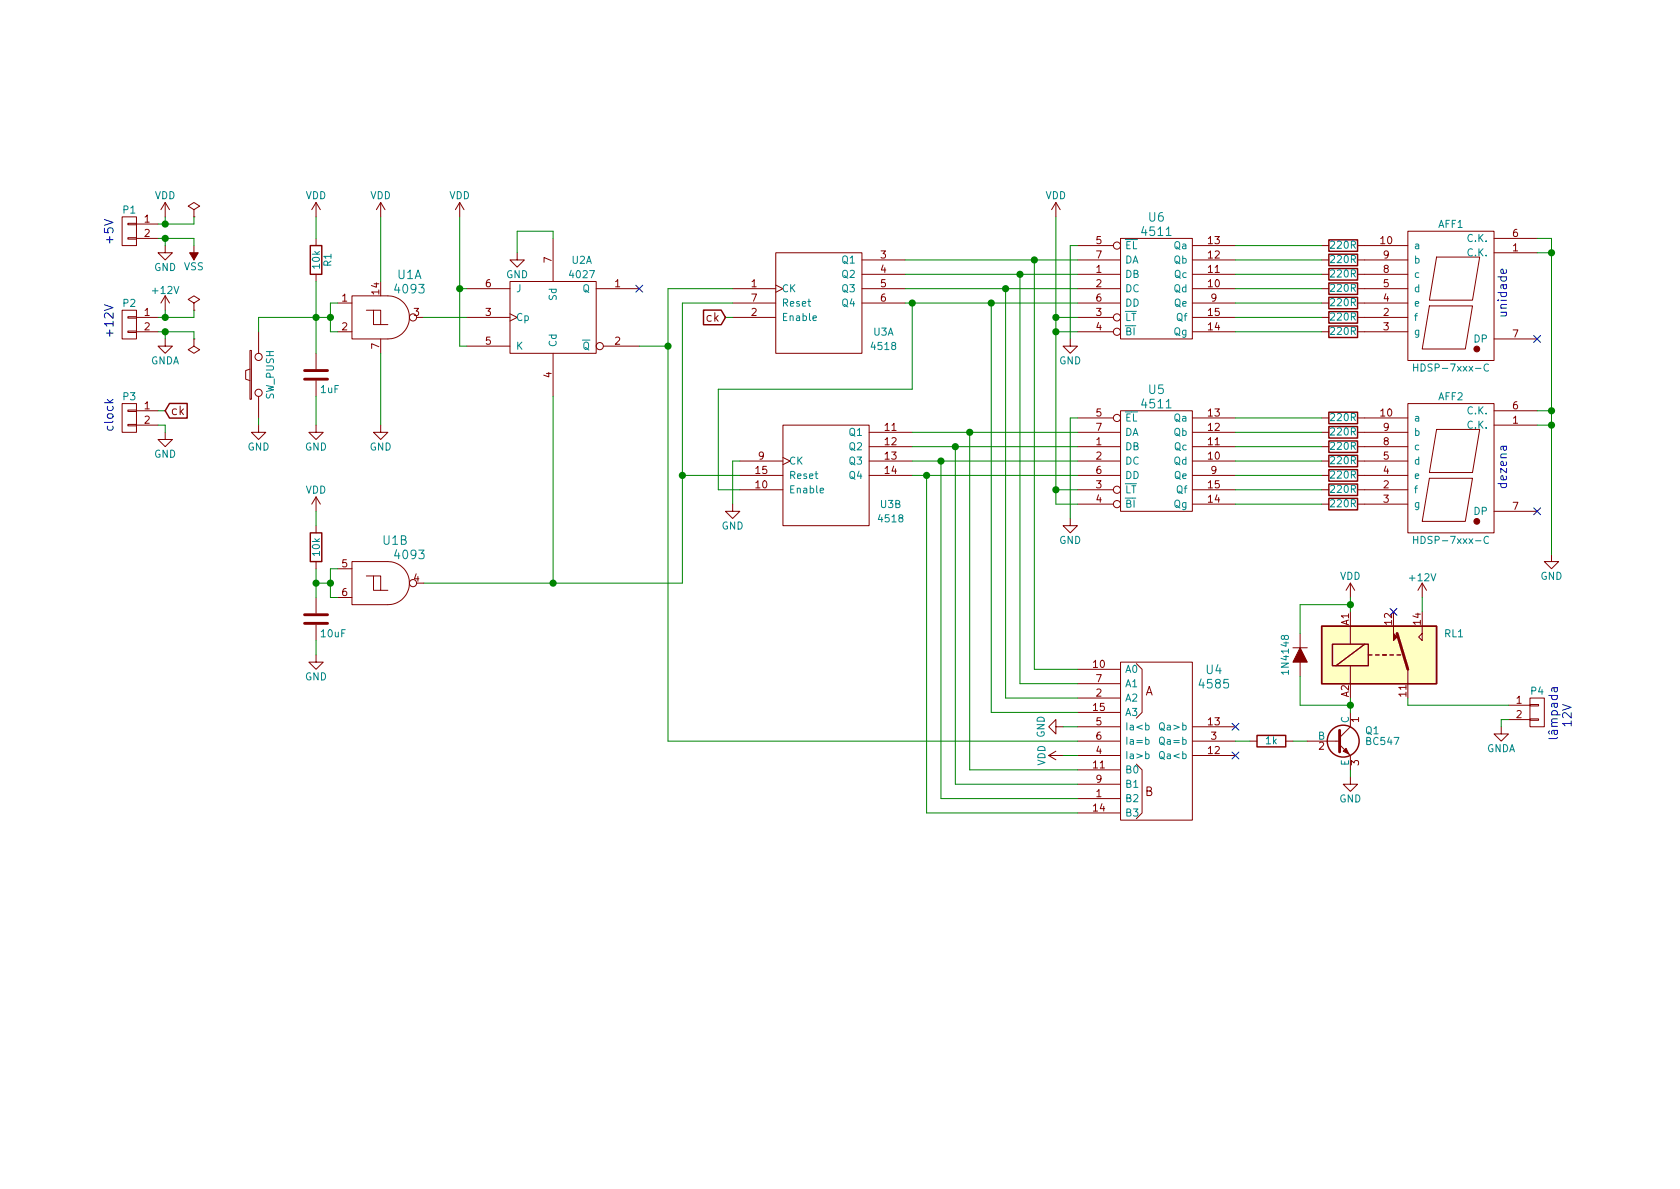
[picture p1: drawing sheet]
<svg xmlns="http://www.w3.org/2000/svg" width="297mm" height="210mm" viewBox="0 0 297 210" stroke-linecap="round" stroke-linejoin="round" font-family="sans-serif">
<g fill="#840000" stroke="#840000" stroke-width=".18">
<path d="M246.4 112l.6 .6-.6 .7z"/>
<path d="M33.5 44.7h1.6l-.8 1.3z"/>
<path d="M229.9 114.5l1.2 2.6h-2.5z"/>
<path d="M237.5 132.8l.5-.5 .5 1z"/>
<circle cx="261.1" cy="61.7" r=".51"/>
<circle cx="261.1" cy="92.2" r=".51"/>
</g>
<g fill="none" stroke="#840000" stroke-width=".18">
<path d="M21.6 38.3h2.5v5.1h-2.5zM22.6 39.5h1.5v.2h-1.5zM24.1 39.6h3.8M29.2 35.8l-.8 1.3M29.2 35.8v2.5M29.2 35.8l.8 1.3M34.3 37.1l1-.7-1-.6-1 .6 1 .7v1.2M34.3 38.3h.1M55.9 35.8v2.5M55.9 35.8l-.8 1.3M55.9 35.8l.7 1.3M67.3 35.8l-.8 1.3"/>
<path d="M67.3 35.8v2.5M67.3 35.8l.8 1.3M81.3 35.8l-.8 1.3M81.3 35.8v2.5M81.3 35.8l.7 1.3M186.7 35.8l-.8 1.3M186.7 35.8v2.5M186.7 35.8l.8 1.3M21.6 54.9h2.5v5h-2.5zM22.6 58.5h1.5v.3h-1.5zM22.6 56h1.5v.3h-1.5zM22.6 42h1.5v.3h-1.5z"/>
<path d="M24.1 56.1h3.8M24.1 58.7h3.8M24.1 42.2h3.8M29.2 43.4v1.3h1.3l-1.3 1.3-1.3-1.3h1.3M29.2 59.9v1.3h1.3l-1.3 1.3-1.3-1.3h1.3M29.2 52.3v2.6M29.2 52.3l-.8 1.3M29.2 52.3l.8 1.3M34.3 59.9v1.3l1 .6-1 .7-1-.7 1-.6M34.3 59.9h.1M34.3 53.6l1-.6-1-.7-1 .7 1 .6v1.3M34.3 54.9h.1"/>
<path d="M34.3 43.4v2.6M45.7 58.7v3.8M55.9 42.2v1.2M55.9 48.5v1.3M59.7 58.7h2.5M59.7 53.6h2.5M62.2 52.3h6.4a3.8 3.8 0 0 1 3.8 3.8 3.8 3.8 0 0 1-3.8 3.8h-6.4zM64.8 54.9h1.2M66 54.9h1.3v2.5h-1.3zM67.3 57.4h1.3M67.3 59.9v2.6M73.7 56.1h1.2"/>
<path d="M82.5 56.1h7.7M82.5 51h7.7M90.2 49.8h15.2v12.7h-15.2zM90.2 55.5l1.2 .6-1.2 .7M91.4 44.7v1.3h1.3l-1.3 1.2-1.2-1.2h1.2M97.8 42.2v7.6M105.4 51h7.6M129.5 56.1h7.7M129.5 53.6h7.7M129.5 51h7.7M137.2 44.7h15.2v17.8h-15.2zM137.2 50.4l1.2 .6-1.2 .7"/>
<path d="M152.4 53.6h7.6M152.4 51h7.6M152.4 48.5h7.6M152.4 46h7.6M189.2 59.9v1.3h1.3l-1.3 1.3-1.2-1.3h1.2M190.5 43.4h6.3M190.5 56.1h6.3M190.5 58.7h6.3M190.5 53.6h7.6M190.5 51h7.6M190.5 48.5h7.6M190.5 46h7.6"/>
<path d="M198.1 42.2h12.7v17.7h-12.7zM210.8 43.4h7.6M210.8 56.1h7.6M210.8 58.7h7.6M210.8 53.6h7.6M210.8 51h7.6M210.8 48.5h7.6M210.8 46h7.6M233.7 43.4h1.2M233.7 56.1h1.2M233.7 58.7h1.2M233.7 53.6h1.2"/>
<path d="M233.7 51h1.2M233.7 48.5h1.2M233.7 46h1.2M240 43.4h8.9M240 56.1h8.9M240 58.7h8.9M240 53.6h8.9M240 51h8.9M240 48.5h8.9M240 46h8.9M248.9 40.9h15.3v22.8h-15.3zM252.7 54.1h7.6l-1.2 7.6h-7.6z"/>
<path d="M254 45.5h7.6l-1.3 7.6h-7.6zM264.2 44.7h7.6M264.2 42.2h7.6M264.2 59.9h7.6M21.6 71.4h2.5v5h-2.5zM22.6 75.1h1.5v.2h-1.5zM22.6 72.5h1.5v.3h-1.5zM24.1 75.2h3.8M24.1 72.6h3.8M29.2 76.4v1.3h1.3l-1.3 1.3-1.3-1.3h1.3M44.2 62h.2v8.6h-.2zM44.2 65.3l-.8 .2v1.6l.8 .2"/>
<path d="M45.7 75.2v1.2h1.3l-1.3 1.3-1.3-1.3h1.3M45.7 70.1v3.8M55.9 75.2v1.2h1.2l-1.2 1.3-1.3-1.3h1.3M55.9 62.5v2.8M55.9 67.3v2.8M67.3 75.2v1.2h1.3l-1.3 1.3-1.3-1.3h1.3M82.5 61.2h7.7M97.8 62.5v7.6M106.7 61.2h6.3M138.4 75.2h15.3v17.8h-15.3zM153.7 79h7.6M153.7 76.4h7.6"/>
<path d="M190.5 73.9h6.3M190.5 79h7.6M190.5 76.4h7.6M198.1 72.6h12.7v17.8h-12.7zM210.8 73.9h7.6M210.8 79h7.6M210.8 76.4h7.6M233.7 73.9h1.2M233.7 79h1.2M233.7 76.4h1.2M240 73.9h8.9M240 79h8.9"/>
<path d="M240 76.4h8.9M248.9 71.4h15.3v22.8h-15.3zM254 75.9h7.6l-1.3 7.7h-7.6zM264.2 75.2h7.6M264.2 72.6h7.6M55.9 87.9l-.8 1.2M55.9 87.9v2.5M55.9 93v1.2M55.9 99.3v1.3M55.9 87.9l.7 1.2M62.2 99.3h6.4a3.8 3.8 0 0 1 3.8 3.8 3.8 3.8 0 0 1-3.8 3.8h-6.4zM129.5 89.1v1.3h1.3l-1.3 1.3-1.2-1.3h1.2"/>
<path d="M130.8 86.6h7.6M130.8 84.1h7.6M130.8 81.5h7.6M138.4 80.9l1.3 .6-1.3 .7M153.7 84.1h7.6M153.7 81.5h7.6M189.2 91.7v1.3h1.3l-1.3 1.2-1.2-1.2h1.2M190.5 86.6h6.3M190.5 89.1h6.3M190.5 84.1h7.6M190.5 81.5h7.6M210.8 86.6h7.6"/>
<path d="M210.8 89.1h7.6M210.8 84.1h7.6M210.8 81.5h7.6M233.7 86.6h1.2M233.7 89.1h1.2M233.7 84.1h1.2M233.7 81.5h1.2M240 86.6h8.9M240 89.1h8.9M240 84.1h8.9M240 81.5h8.9M252.7 84.6h7.6l-1.2 7.6h-7.6z"/>
<path d="M264.2 90.4h7.6M274.3 98v1.3h1.3l-1.3 1.3-1.3-1.3h1.3M55.9 115.8v1.3h1.2l-1.2 1.3-1.3-1.3h1.3M55.9 105.7v2.8M55.9 110.5v2.8M59.7 100.6h2.5M59.7 105.7h2.5M64.8 101.8h1.2M66 101.8h1.3v2.6h-1.3zM67.3 104.4h1.3M73.7 103.1h1.2M190.5 118.4h7.6"/>
<path d="M198.1 117.1h12.7v27.9h-12.7zM200.9 117.3l1 1.1v7.6l-1 1M228.6 114.5h2.5M229.9 112v2.5M229.9 117.1v2.5M238.8 103.1v2.6M238.8 110.7v3.2M238.8 117.7v3.2M238.8 103.1l-.8 1.3M238.8 103.1l.7 1.3M246.4 110.7v1.3M248.9 118.4v2.5"/>
<path d="M251.5 112v1.3l-.7-.7zM251.5 103.1v2.6M251.5 110.7v1.3M251.5 103.1l-.8 1.3M251.5 103.1l.7 1.3M185.4 133.6l1.3 .8M185.4 133.6h2.6M186.7 128.5v-1.3l-1.3 1.3 1.3 1.3v-1.3h1.3M186.7 132.8l-1.3 .8M190.5 133.6h7.6M190.5 131.1h7.6M190.5 136.1h7.6"/>
<path d="M190.5 128.5h7.6M190.5 126h7.6M190.5 123.4h7.6M190.5 120.9h7.6M190.5 138.7h7.6M200.9 135.1l1 1v7.7l-1 1M210.8 133.6h7.6M210.8 131.1h7.6M210.8 128.5h7.6M221 131.1h1.2M227.3 131.1h1.3M231.1 131.1h5.8"/>
<path d="M236.9 131.7l1.9 1.9v2.5M238.8 137.4v1.3h1.2l-1.2 1.2-1.3-1.2h1.3M238.8 126v2.5l-1.9 1.9M265.4 128.5v1.3h1.3l-1.3 1.3-1.2-1.3h1.2M266.7 124.7h3.8M266.7 127.2h3.8M270.5 127.1h1.5v.3h-1.5zM270.5 124.6h1.5v.2h-1.5zM270.5 123.4h2.5v5.1h-2.5zM190.5 141.2h7.6M190.5 143.8h7.6"/>
<circle cx="73" cy="56.1" r=".63"/>
<circle cx="197.5" cy="43.4" r=".63"/>
<circle cx="197.5" cy="58.7" r=".63"/>
<circle cx="197.5" cy="56.1" r=".63"/>
<circle cx="45.7" cy="63.1" r=".63"/>
<circle cx="45.7" cy="69.5" r=".63"/>
<circle cx="106" cy="61.2" r=".63"/>
<circle cx="197.5" cy="73.9" r=".63"/>
<circle cx="197.5" cy="89.1" r=".63"/>
<circle cx="197.5" cy="86.6" r=".63"/>
<circle cx="73" cy="103.1" r=".63"/>
</g>
<g fill="none" stroke="#008484" stroke-width=".18">
<path d="M143.7 56.3l.6-.1v-.3l-.4-.1-.2 .2 .1 .6h.5M249.9 64.4v1.2M249.9 65h.8M263.2 64.5a.6 .6 0 0 0-.9 .4 .6 .6 0 0 0 .6 .7l.3-.1M145 86.7l.6-.1v-.2l-.4-.1-.2 .2 .1 .6h.5M249.9 94.8v1.3M249.9 95.4h.8M263.2 95a.6 .6 0 0 0-.9 .4 .6 .6 0 0 0 .6 .7l.3-.1M202.6 133.4l.3-.1 .3 .2-.2 .6h-.4M202.6 128.3l.3-.1 .3 .3-.2 .5h-.4M202.6 130.8h.3l.3 .2-.2 .6h-.4M205.1 133.1l.2-.2a.47 .47 0 0 1 .6 .4l-.1 .7-.2 .2-.4-.1a1 1 0 0 1-.1-1z"/>
<path d="M205.1 130.5l.2-.2a.47 .47 0 0 1 .6 .5l-.1 .6-.2 .2h-.4a1 1 0 0 1-.1-1.1zM205.2 127.9l.1-.1a.47 .47 0 0 1 .6 .4l-.1 .7-.2 .2-.4-.1a.93 .93 0 0 1 0-1.1z"/>
</g>
<path d="M233.7 110.7h20.3v10.2h-20.3z" fill="#ffffc2" stroke="#ffffc2" stroke-width=".18"/>
<g fill="none" stroke="#840000" stroke-width=".25">
<path d="M54.9 43.4h2v5.1h-2zM124.4 54.8h3.1l.8 1.3-.8 1.3h-3.1zM234.9 42.4h5.1v2h-5.1zM234.9 57.7h5.1v2h-5.1zM234.9 45h5.1v2h-5.1zM234.9 47.5h5.1v2h-5.1zM234.9 55.1h5.1v2h-5.1zM234.9 52.6h5.1v2h-5.1zM234.9 50h5.1v2.1h-5.1zM30 71.3h3.1v2.6h-3.1l-.8-1.3zM234.9 72.9h5.1v2h-5.1zM234.9 75.4h5.1v2.1h-5.1z"/>
<path d="M234.9 78h5.1v2h-5.1zM54.9 94.2h2v5.1h-2zM234.9 80.5h5.1v2h-5.1zM234.9 85.6h5.1v2h-5.1zM234.9 88.1h5.1v2.1h-5.1zM234.9 83.1h5.1v2h-5.1zM233.7 110.7h20.3v10.2h-20.3zM235.6 113.9h6.3v3.8h-6.3zM241.3 113.9l-5.1 3.8M241.9 115.8h.7M243.2 115.8h.6M244.5 115.8h.6"/>
<path d="M245.7 115.8h.7M247 115.8h.6M222.2 130h5.1v2.1h-5.1z"/>
<circle cx="237.5" cy="131.1" r="2.82"/>
</g>
<path d="M53.8 67.1h4.1M53.8 65.5h4.1M53.8 110.2h4.1M53.8 108.7h4.1M247 112l1.9 6.4M236.9 129.2v3.8" fill="none" stroke="#840000" stroke-width=".51"/>
<g fill="none" stroke="#008400" stroke-width=".18">
<path d="M29.2 38.3v1.3M34.3 38.3v1.3h-6.4M55.9 38.3v3.9M67.3 38.3v11.5M81.3 38.3v22.9h1.2M186.7 38.3v50.8h3.8M27.9 42.2h6.4v1.2M27.9 58.7h6.4v1.2M29.2 42.2v1.2M29.2 54.9v1.2M29.2 58.7v1.2M34.3 54.9v1.2h-6.4"/>
<path d="M55.9 49.8v12.7M58.4 56.1h-12.7v2.6M59.7 53.6h-1.3v5.1h1.3M74.9 56.1h7.6M81.3 51h1.2M97.8 42.2v-1.3h-6.4v3.8M128.3 56.1h1.2M129.5 51h-11.4v80.1h72.4M129.5 53.6h-8.9v49.5h-45.7M160 53.6h30.5M160 51h30.5M160 48.5h30.5"/>
<path d="M160 46h30.5M161.3 53.6v15.2h-34.3v17.8h3.8M175.3 53.6v72.4h15.2M177.8 51v72.4h12.7M180.3 48.5v72.4h10.2M182.9 46v72.4h7.6M186.7 56.1h3.8M186.7 58.7h3.8M190.5 43.4h-1.3v16.5M218.4 56.1h15.3M218.4 58.7h15.3M218.4 43.4h15.3"/>
<path d="M218.4 53.6h15.3M218.4 51h15.3M218.4 48.5h15.3M218.4 46h15.3M271.8 42.2h2.5v55.8M271.8 44.7h2.5M27.9 75.2h1.3v1.2M27.9 72.6h1.3M45.7 73.9v1.3M55.9 70.1v5.1M67.3 62.5v12.7M97.8 70.1v33"/>
<path d="M113 61.2h5.1M161.3 79h29.2M161.3 76.4h29.2M168.9 79v59.7h21.6M171.4 76.4v59.7h19.1M190.5 73.9h-1.3v17.8M218.4 73.9h15.3M218.4 79h15.3M218.4 76.4h15.3M271.8 75.2h2.5M271.8 72.6h2.5M55.9 90.4v2.6"/>
<path d="M120.6 84.1h10.2M130.8 81.5h-1.3v7.6M161.3 84.1h29.2M161.3 81.5h29.2M163.8 84.1v59.7h26.7M166.4 81.5v59.7h24.1M186.7 86.6h3.8M218.4 86.6h15.3M218.4 89.1h15.3M218.4 84.1h15.3M218.4 81.5h15.3M55.9 103.1h2.5"/>
<path d="M55.9 100.6v5.1M55.9 113.3v2.5M59.7 100.6h-1.3v5.1h1.3M229.9 119.6v5.1h8.9M238.8 106.9h-8.9v5.1M238.8 105.7v2.5M251.5 105.7v2.5M188 133.6h2.5M188 128.5h2.5M218.4 131.1h2.6M228.6 131.1h2.5M238.8 123.4v2.6"/>
<path d="M238.8 136.1v1.3M248.9 123.4v1.3h17.8M266.7 127.2h-1.3v1.3"/>
</g>
<path d="M18.5 38.8l1.5 .5-1.5 .5M18.5 53.9l1.5 .5-1.5 .5M19 70.6l.6 .6M20 70.6l-.6 .5M265.7 78.9l.1 .5a.31 .31 0 0 0 .3 .2 .31 .31 0 0 0 .3-.2l-.1-.5M266.4 78.9l-1 .1v.5M274.7 121.6l.1 .5a.3 .3 0 0 0 .3 .3 .3 .3 0 0 0 .3-.3l-.1-.5M275.4 121.6l-1 .1v.6M276.3 124.6l1.5 .5-1.5 .5" fill="none" stroke="#0000c2" stroke-width=".18"/>
<g fill="#008400" stroke="#008400" stroke-width=".25">
<circle cx="58.4" cy="56.1" r=".51"/>
<circle cx="29.2" cy="56.1" r=".51"/>
<circle cx="29.2" cy="39.6" r=".51"/>
<circle cx="81.3" cy="51" r=".51"/>
<circle cx="29.2" cy="58.7" r=".51"/>
<circle cx="97.8" cy="103.1" r=".51"/>
<circle cx="118.1" cy="61.2" r=".51"/>
<circle cx="55.9" cy="103.1" r=".51"/>
<circle cx="186.7" cy="56.1" r=".51"/>
<circle cx="186.7" cy="58.7" r=".51"/>
<circle cx="120.7" cy="84.1" r=".51"/>
<circle cx="55.9" cy="56.1" r=".51"/>
<circle cx="238.8" cy="124.7" r=".51"/>
<circle cx="186.7" cy="86.6" r=".51"/>
<circle cx="161.3" cy="53.6" r=".51"/>
<circle cx="274.3" cy="44.7" r=".51"/>
<circle cx="274.3" cy="72.6" r=".51"/>
<circle cx="274.3" cy="75.2" r=".51"/>
<circle cx="29.2" cy="42.2" r=".51"/>
<circle cx="163.8" cy="84.1" r=".51"/>
<circle cx="166.4" cy="81.5" r=".51"/>
<circle cx="168.9" cy="79" r=".51"/>
<circle cx="171.5" cy="76.4" r=".51"/>
<circle cx="175.3" cy="53.6" r=".51"/>
<circle cx="177.8" cy="51" r=".51"/>
<circle cx="180.3" cy="48.5" r=".51"/>
<circle cx="238.8" cy="106.9" r=".51"/>
<circle cx="182.9" cy="46" r=".51"/>
<circle cx="58.4" cy="103.1" r=".51"/>
</g>
<path d="M112.4 50.4l1.2 1.3M113.6 50.4l-1.2 1.3M271.2 59.3l1.2 1.2M272.4 59.3l-1.2 1.2M271.2 89.8l1.2 1.2M272.4 89.8l-1.2 1.2M245.8 107.6l1.2 1.2M247 107.6l-1.2 1.2M217.8 133l1.2 1.2M217.8 127.9l1.2 1.2M219 133l-1.2 1.2M219 127.9l-1.2 1.2" fill="none" stroke="#000084" stroke-width=".18"/>
<g font-size="2.1" fill="#008484">
<text x="202.1" y="41.7">4511</text>
<text x="203.1" y="39.2">U6</text>
<text x="70" y="51.9">4093</text>
<text x="70.3" y="49.3">U1A</text>
<text x="203.1" y="69.7">U5</text>
<text x="202.1" y="72.2">4511</text>
<text x="67.7" y="96.3">U1B</text>
<text x="70" y="98.9">4093</text>
<text x="213.3" y="119.2">U4</text>
<text x="212.3" y="121.7">4585</text>
</g>
<g font-size="2.1" fill="#0000c2">
<text x="20.1" y="43.4" transform="rotate(-90 20.1 43.4)">+5V</text>
<text x="20.1" y="59.9" transform="rotate(-90 20.1 59.9)">+12V</text>
<text x="266.4" y="55.4" transform="rotate(-90 266.4 55.4)">unidade</text>
<text x="20.1" y="76.4" transform="rotate(-90 20.1 76.4)">clock</text>
<text x="266.4" y="86.6" transform="rotate(-90 266.4 86.6)">dezena</text>
<text x="275.4" y="131.1" transform="rotate(-90 275.4 131.1)">lâmpada</text>
<text x="277.9" y="129.9" transform="rotate(-90 277.9 129.9)">12V</text>
</g>
<g font-size="2.1" fill="#840000">
<text x="125" y="56.9">ck</text>
<text x="30.1" y="73.4">ck</text>
<text x="202.4" y="123">A</text>
<text x="202.4" y="140.8">B</text>
</g>
<g font-size="1.8" fill="#008484">
<text x="27.4" y="35.2">VDD</text>
<text x="54" y="35.2">VDD</text>
<text x="65.5" y="35.2">VDD</text>
<text x="79.4" y="35.2">VDD</text>
<text x="184.8" y="35.2">VDD</text>
<text x="21.8" y="37.8">P1</text>
<text x="254.3" y="40.3">AFF1</text>
<text x="27.3" y="47.9">GND</text>
<text x="32.5" y="47.8">VSS</text>
<text x="56.6" y="47.4" transform="rotate(-90 56.6 47.4)">10k</text>
<text x="58.6" y="47.1" transform="rotate(-90 58.6 47.1)">R1</text>
<text x="101.1" y="46.7">U2A</text>
<text x="149" y="46.6">Q1</text>
<text x="198.9" y="44.1">EL</text>
<text x="198.9" y="46.6">DA</text>
<text x="207.6" y="46.6">Qb</text>
<text x="207.7" y="44.1">Qa</text>
<text x="235.4" y="44">220R</text>
<text x="235.4" y="46.5">220R</text>
<text x="249.9" y="44.1">a</text>
<text x="249.9" y="46.6">b</text>
<text x="259.6" y="45.3">C.K.</text>
<text x="259.6" y="42.8">C.K.</text>
<text x="27.1" y="52">+12V</text>
<text x="89.5" y="49.2">GND</text>
<text x="91.2" y="51.7">J</text>
<text x="98.4" y="53.1" transform="rotate(-90 98.4 53.1)">Sd</text>
<text x="100.9" y="49.2">4027</text>
<text x="103" y="51.7">Q</text>
<text x="138.2" y="51.7">CK</text>
<text x="149" y="49.1">Q2</text>
<text x="149" y="51.7">Q3</text>
<text x="198.9" y="49.1">DB</text>
<text x="198.9" y="51.7">DC</text>
<text x="207.6" y="51.7">Qd</text>
<text x="207.7" y="49.1">Qc</text>
<text x="235.4" y="49.1">220R</text>
<text x="235.4" y="51.6">220R</text>
<text x="249.9" y="51.7">d</text>
<text x="249.9" y="49.1">c</text>
<text x="21.8" y="54.3">P2</text>
<text x="91.2" y="56.8">Cp</text>
<text x="138.2" y="56.8">Enable</text>
<text x="138.2" y="54.2">Reset</text>
<text x="149" y="54.2">Q4</text>
<text x="154.5" y="59.4">U3A</text>
<text x="198.9" y="56.8">LT</text>
<text x="198.9" y="59.3">BI</text>
<text x="198.9" y="54.2">DD</text>
<text x="207.6" y="59.3">Qg</text>
<text x="207.7" y="54.2">Qe</text>
<text x="208.1" y="56.8">Qf</text>
<text x="235.4" y="59.2">220R</text>
<text x="235.4" y="56.7">220R</text>
<text x="235.4" y="54.1">220R</text>
<text x="249.9" y="56.8">f</text>
<text x="249.9" y="59.3">g</text>
<text x="249.9" y="54.2">e</text>
<text x="26.6" y="64.4">GNDA</text>
<text x="91.2" y="61.8">K</text>
<text x="98.4" y="61.5" transform="rotate(-90 98.4 61.5)">Cd</text>
<text x="103" y="61.8">Q</text>
<text x="154.3" y="61.9">4518</text>
<text x="187.3" y="64.4">GND</text>
<text x="250.9" y="65.7">HDSP-7xxx-C</text>
<text x="260.7" y="60.6">DP</text>
<text x="21.8" y="70.8">P3</text>
<text x="48.4" y="70.6" transform="rotate(-90 48.4 70.6)">SW_PUSH</text>
<text x="56.7" y="69.5">1uF</text>
<text x="254.3" y="70.8">AFF2</text>
<text x="150.3" y="77.1">Q1</text>
<text x="198.9" y="74.5">EL</text>
<text x="198.9" y="77.1">DA</text>
<text x="207.6" y="77.1">Qb</text>
<text x="207.7" y="74.5">Qa</text>
<text x="235.4" y="74.5">220R</text>
<text x="235.4" y="77">220R</text>
<text x="249.9" y="74.5">a</text>
<text x="249.9" y="77.1">b</text>
<text x="259.6" y="75.8">C.K.</text>
<text x="259.6" y="73.3">C.K.</text>
<text x="27.3" y="80.9">GND</text>
<text x="43.8" y="79.7">GND</text>
<text x="53.9" y="79.7">GND</text>
<text x="65.4" y="79.7">GND</text>
<text x="139.4" y="82.2">CK</text>
<text x="150.3" y="79.6">Q2</text>
<text x="150.3" y="82.2">Q3</text>
<text x="198.9" y="79.6">DB</text>
<text x="198.9" y="82.2">DC</text>
<text x="207.6" y="82.2">Qd</text>
<text x="207.7" y="79.6">Qc</text>
<text x="235.4" y="79.5">220R</text>
<text x="235.4" y="82.1">220R</text>
<text x="249.9" y="82.2">d</text>
<text x="249.9" y="79.6">c</text>
<text x="54" y="87.3">VDD</text>
<text x="139.4" y="87.2">Enable</text>
<text x="139.4" y="84.7">Reset</text>
<text x="150.3" y="84.7">Q4</text>
<text x="155.7" y="89.8">U3B</text>
<text x="198.9" y="87.2">LT</text>
<text x="198.9" y="89.8">BI</text>
<text x="198.9" y="84.7">DD</text>
<text x="207.6" y="89.8">Qg</text>
<text x="207.7" y="84.7">Qe</text>
<text x="208.1" y="87.2">Qf</text>
<text x="235.4" y="87.2">220R</text>
<text x="235.4" y="89.7">220R</text>
<text x="235.4" y="84.6">220R</text>
<text x="249.9" y="87.2">f</text>
<text x="249.9" y="89.8">g</text>
<text x="249.9" y="84.7">e</text>
<text x="127.6" y="93.6">GND</text>
<text x="155.5" y="92.4">4518</text>
<text x="260.7" y="91.1">DP</text>
<text x="56.6" y="98.2" transform="rotate(-90 56.6 98.2)">10k</text>
<text x="187.3" y="96.2">GND</text>
<text x="250.9" y="96.2">HDSP-7xxx-C</text>
<text x="236.9" y="102.5">VDD</text>
<text x="249.4" y="102.8">+12V</text>
<text x="272.4" y="102.5">GND</text>
<text x="56.8" y="112.7">10uF</text>
<text x="255.4" y="112.7">RL1</text>
<text x="198.9" y="119">A0</text>
<text x="227.9" y="118.9" transform="rotate(-90 227.9 118.9)">1N4148</text>
<text x="53.9" y="120.3">GND</text>
<text x="198.9" y="124.1">A2</text>
<text x="198.9" y="121.5">A1</text>
<text x="270.7" y="122.9">P4</text>
<text x="184.7" y="130.5" transform="rotate(-90 184.7 130.5)">GND</text>
<text x="198.9" y="126.6">A3</text>
<text x="198.9" y="129.2">Ia&lt;b</text>
<text x="198.9" y="131.7">Ia=b</text>
<text x="205.6" y="129.2">Qa&gt;b</text>
<text x="205.6" y="131.7">Qa=b</text>
<text x="223.8" y="131.6">1k</text>
<text x="233" y="130.8">B</text>
<text x="238.5" y="127.9" transform="rotate(-90 238.5 127.9)">C</text>
<text x="241.5" y="129.8">Q1</text>
<text x="241.7" y="131.7">BC547</text>
<text x="184.8" y="135.4" transform="rotate(-90 184.8 135.4)">VDD</text>
<text x="198.9" y="136.8">B0</text>
<text x="198.9" y="134.2">Ia&gt;b</text>
<text x="205.6" y="134.2">Qa&lt;b</text>
<text x="238.5" y="135.5" transform="rotate(-90 238.5 135.5)">E</text>
<text x="262.8" y="133">GNDA</text>
<text x="198.9" y="141.9">B2</text>
<text x="198.9" y="139.3">B1</text>
<text x="236.8" y="141.9">GND</text>
<text x="198.9" y="144.4">B3</text>
</g>
<g font-size="1.8" fill="#840000">
<text x="25.6" y="39.4">1</text>
<text x="25.6" y="41.9">2</text>
<text x="267.5" y="41.9">6</text>
<text x="97.5" y="46.5" transform="rotate(-90 97.5 46.5)">7</text>
<text x="155.7" y="45.7">3</text>
<text x="193.8" y="43.2">5</text>
<text x="193.8" y="45.7">7</text>
<text x="213.7" y="45.7">12</text>
<text x="213.7" y="43.2">13</text>
<text x="244.1" y="43.2">10</text>
<text x="244.6" y="45.7">9</text>
<text x="267.5" y="44.4">1</text>
<text x="60.5" y="53.3">1</text>
<text x="67.1" y="52" transform="rotate(-90 67.1 52)">14</text>
<text x="85.9" y="50.8">6</text>
<text x="108.7" y="50.8">1</text>
<text x="132.9" y="50.8">1</text>
<text x="132.9" y="53.3">7</text>
<text x="155.7" y="48.3">4</text>
<text x="155.7" y="50.8">5</text>
<text x="155.7" y="53.3">6</text>
<text x="193.8" y="48.3">1</text>
<text x="193.8" y="50.8">2</text>
<text x="193.8" y="53.3">6</text>
<text x="213.7" y="50.8">10</text>
<text x="213.7" y="48.3">11</text>
<text x="214.1" y="53.3">9</text>
<text x="244.6" y="53.3">4</text>
<text x="244.6" y="50.8">5</text>
<text x="244.6" y="48.3">8</text>
<text x="25.6" y="55.9">1</text>
<text x="25.6" y="58.4">2</text>
<text x="60.5" y="58.4">2</text>
<text x="73.2" y="55.9">3</text>
<text x="85.9" y="55.9">3</text>
<text x="132.9" y="55.9">2</text>
<text x="193.8" y="55.9">3</text>
<text x="193.8" y="58.4">4</text>
<text x="213.7" y="58.4">14</text>
<text x="213.7" y="55.9">15</text>
<text x="244.6" y="55.9">2</text>
<text x="244.6" y="58.4">3</text>
<text x="267.5" y="59.7">7</text>
<text x="67.1" y="61.7" transform="rotate(-90 67.1 61.7)">7</text>
<text x="85.9" y="61">5</text>
<text x="108.7" y="61">2</text>
<text x="97.5" y="66.8" transform="rotate(-90 97.5 66.8)">4</text>
<text x="25.6" y="72.4">1</text>
<text x="25.6" y="74.9">2</text>
<text x="156.5" y="76.2">11</text>
<text x="193.8" y="73.7">5</text>
<text x="193.8" y="76.2">7</text>
<text x="213.7" y="76.2">12</text>
<text x="213.7" y="73.7">13</text>
<text x="244.1" y="73.7">10</text>
<text x="244.6" y="76.2">9</text>
<text x="267.5" y="74.9">1</text>
<text x="267.5" y="72.4">6</text>
<text x="133.7" y="83.8">15</text>
<text x="134.1" y="81.3">9</text>
<text x="156.5" y="78.7">12</text>
<text x="156.5" y="81.3">13</text>
<text x="156.5" y="83.8">14</text>
<text x="193.8" y="78.7">1</text>
<text x="193.8" y="81.3">2</text>
<text x="193.8" y="83.8">6</text>
<text x="213.7" y="81.3">10</text>
<text x="213.7" y="78.7">11</text>
<text x="214.1" y="83.8">9</text>
<text x="244.6" y="83.8">4</text>
<text x="244.6" y="81.3">5</text>
<text x="244.6" y="78.7">8</text>
<text x="133.7" y="86.4">10</text>
<text x="193.8" y="86.4">3</text>
<text x="193.8" y="88.9">4</text>
<text x="213.7" y="88.9">14</text>
<text x="213.7" y="86.4">15</text>
<text x="244.6" y="86.4">2</text>
<text x="244.6" y="88.9">3</text>
<text x="267.5" y="90.2">7</text>
<text x="60.5" y="100.3">5</text>
<text x="60.5" y="105.4">6</text>
<text x="73.2" y="102.9">4</text>
<text x="238.5" y="110.6" transform="rotate(-90 238.5 110.6)">A1</text>
<text x="246.1" y="110.4" transform="rotate(-90 246.1 110.4)">12</text>
<text x="251.2" y="110.4" transform="rotate(-90 251.2 110.4)">14</text>
<text x="193.3" y="118.1">10</text>
<text x="193.3" y="125.7">15</text>
<text x="193.8" y="123.2">2</text>
<text x="193.8" y="120.6">7</text>
<text x="238.5" y="123.3" transform="rotate(-90 238.5 123.3)">A2</text>
<text x="248.7" y="123.1" transform="rotate(-90 248.7 123.1)">11</text>
<text x="268.1" y="124.5">1</text>
<text x="193.8" y="128.3">5</text>
<text x="193.8" y="130.8">6</text>
<text x="213.7" y="128.3">13</text>
<text x="214.1" y="130.8">3</text>
<text x="240.3" y="127.7" transform="rotate(-90 240.3 127.7)">1</text>
<text x="268.1" y="127">2</text>
<text x="193.3" y="135.9">11</text>
<text x="193.8" y="133.3">4</text>
<text x="213.7" y="133.3">12</text>
<text x="233.2" y="132.6">2</text>
<text x="240.3" y="135.4" transform="rotate(-90 240.3 135.4)">3</text>
<text x="193.3" y="143.5">14</text>
<text x="193.8" y="141">1</text>
<text x="193.8" y="138.4">9</text>
</g>
</svg>
